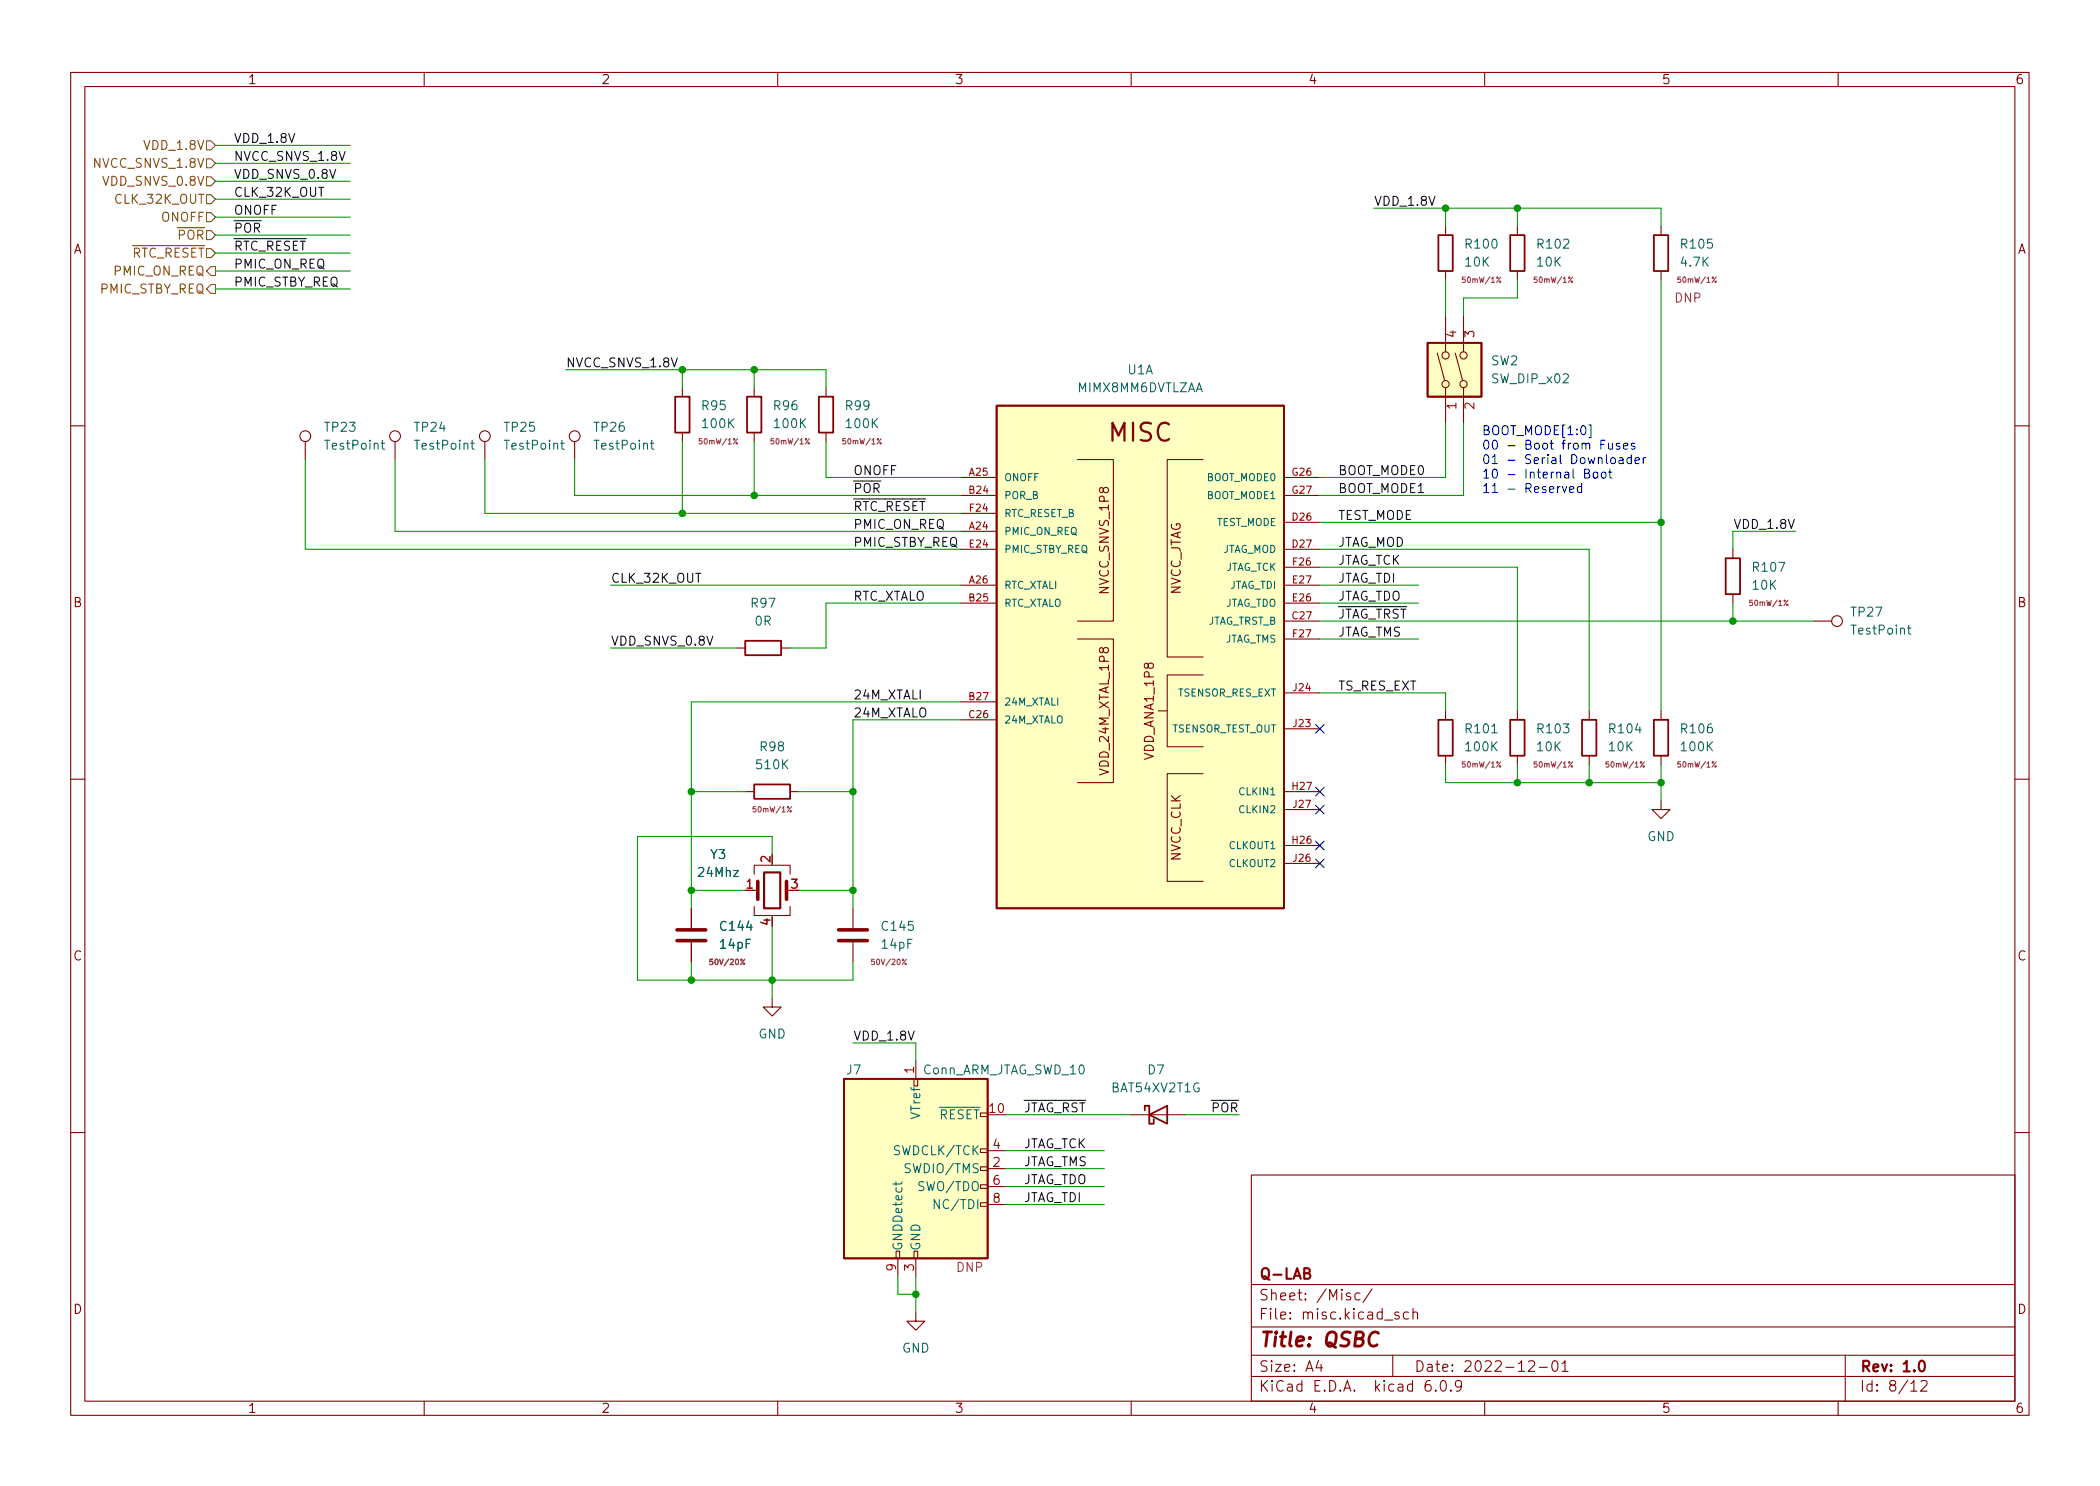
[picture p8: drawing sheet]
<svg xmlns="http://www.w3.org/2000/svg" width="297mm" height="210mm" viewBox="0 0 297 210" stroke-linecap="round" stroke-linejoin="round" font-family="sans-serif">
<g fill="none" stroke="#840000" stroke-width=".15">
<path d="M10 10.2h277v190.1h-277zM12 12.2h273v186.1h-273zM60 10.2v2M110 10.2v2M160 10.2v2M210 10.2v2M260 10.2v2M204.5 32v1.3M204.5 38.3v1.3M214.6 32v1.3M214.6 38.3v1.3M234.9 32v1.3"/>
<path d="M234.9 38.3v1.3M96.5 54.9v1.2M106.7 54.9v1.2M116.8 54.9v1.2M203.3 50l1 3.8M204.5 44.7v5.1M204.5 54.9v5M205.8 50l1.1 3.8M207 44.7v5.1M207 54.9v5M10 60.2h2M43.2 62.5v2.5"/>
<path d="M55.9 62.5v2.5M68.6 62.5v2.5M81.3 62.5v2.5M96.5 61.2v1.3M106.7 61.2v1.3M116.8 61.2v1.3M135.9 75.2h5.1M135.9 67.6h5.1M135.9 70.1h5.1M135.9 77.7h5.1M135.9 72.6h5.1M152.4 65h5.1v22.9h-5.1"/>
<path d="M170.2 65h-5.1v28h5.1M181.6 67.6h5.1M181.6 70.1h5.1M181.6 73.9h5.1M181.6 77.7h5.1M245.1 77.7v1.3M285 60.2h2M104.1 91.7h1.3M110.5 91.7h1.3M135.9 82.8h5.1M135.9 85.3h5.1M135.9 99.3h5.1"/>
<path d="M152.4 90.4h5.1v20.3h-5.1M170.2 95.5h-5.1v10.2h5.1M181.6 87.9h5.1M181.6 82.8h5.1M181.6 85.3h5.1M181.6 80.3h5.1M181.6 90.4h5.1M181.6 98h5.1M245.1 84.1v1.2M256.5 87.9h2.6M10 110.2h2M105.4 112h1.3"/>
<path d="M111.8 112h1.2M135.9 101.8h5.1M163.8 100.6h1.3M170.2 109.5h-5.1v15.2h5.1M181.6 112h5.1M181.6 119.6h5.1M181.6 103.1h5.1M181.6 114.5h5.1M204.5 100.6v1.2M204.5 106.9v1.3M214.6 100.6v1.2M214.6 106.9v1.3"/>
<path d="M224.8 100.6v1.2M224.8 106.9v1.3M234.9 113.3v1.2h1.3l-1.3 1.3-1.2-1.3h1.2M234.9 100.6v1.2M234.9 106.9v1.3M285 110.2h2M97.8 128.5v2.8M97.8 133.3v2.8M106.7 128.3v1.2h5.1v-1.2M106.7 123.7v-1.3h5.1v1.3M106.7 126h.5M111.3 126h.5"/>
<path d="M120.6 128.5v2.8M120.6 133.3v2.8M181.6 122.2h5.1M109.2 141.2v1.3h1.3l-1.3 1.3-1.3-1.3h1.3M129.3 152.6h.5v1.1h-.5zM129.5 150.1v2.5M160 157.7h7.6M10 160.2h2M126.7 177h.6v1h-.6zM127 178v2.6M129.3 177h.5v1h-.5zM129.5 178v2.6"/>
<path d="M138.7 162.6h1v.5h-1zM138.7 167.6h1v.5h-1zM138.7 165.1h1v.5h-1zM138.7 170.2h1v.5h-1zM139.7 165.3h2.5M139.7 162.8h2.5M139.7 167.9h2.5M139.7 170.4h2.5M177 166.3h108v32h-108zM285 160.2h2M60 198.3v2M110 198.3v2"/>
<path d="M129.5 185.7v1.2h1.3l-1.3 1.3-1.2-1.3h1.2M160 198.3v2M177 194.8h108M177 191.8h108M177 187.8h108M177 181.8h108M186.5 192.5l-.4 1h1M186.9 193v1M191 183l-.4-.1-.2 .2 .1 .3 .5 .1 .1 .1-.1 .3h-.1h-.5M192.4 183l-.5-.1-.3 .3v.4l.2 .3h.1h.5M194.1 182.4l-1.3 1.9M197 191.8v3"/>
<path d="M197.9 185.7l-.4-.1-.2 .2 .1 .3 .5 .1v.1v.3h-.2h-.4M199.2 185.7l-.4-.1-.3 .3v.4l.1 .3h.2h.4M199.9 185.8a.37 .37 0 0 1 .6 0v.8M199.9 185.1v1.5M202.3 195.3a.59 .59 0 0 0-.7 .7v.5l.1 .3h.4l.3-.1v-.5l-.1-.2-.4-.1-.3 .3M203.1 196.7v.1h-.1l.1-.1v.1M203.9 195.4a.36 .36 0 0 1 .6 .2 .77 .77 0 0 1-.4 1.2 1 1 0 0 1-.2-1.4zM205.2 196.7l.1 .1h-.1h-.1l.1-.1v.1M206.7 196l-.3 .3h-.3l-.2-.3v-.4l.1-.2 .4-.1 .2 .2a.99 .99 0 0 1-.3 1.3h-.3M210 198.3v2M216.2 192.7l.2-.2 .5 .1a.41 .41 0 0 1 .1 .6l-.9 .8h1M217.7 193.5h1.2"/>
<path d="M219.7 192.6a.36 .36 0 0 1 .6 .2 .77 .77 0 0 1-.4 1.2 1 1 0 0 1-.2-1.4zM220.9 193l.5-.5v1.5M220.9 194h.9M260 198.3v2M261 191.8v6.5M270.3 195.8l.4-.5v1.5M270.3 196.8h.9M271.7 195.5l.2-.2 .5 .1a.41 .41 0 0 1 .1 .6l-.8 .8h.9"/>
<circle cx="204.5" cy="50.3" r=".51"/>
<circle cx="204.5" cy="54.4" r=".51"/>
<circle cx="207" cy="50.3" r=".51"/>
<circle cx="207" cy="54.4" r=".51"/>
<circle cx="43.2" cy="61.7" r=".76"/>
<circle cx="55.9" cy="61.7" r=".76"/>
<circle cx="68.6" cy="61.7" r=".76"/>
<circle cx="81.3" cy="61.7" r=".76"/>
<circle cx="259.8" cy="87.9" r=".76"/>
</g>
<path d="M108.1 123.4h2.3v5.1h-2.3zM184.5 180.1h.6a.36 .36 0 0 0 .2-.4 .36 .36 0 0 0-.3-.3h-.5v1.5h.6a.4 .4 0 0 0 .3-.4 .4 .4 0 0 0-.4-.4M271.6 192.6a.36 .36 0 0 1 .6 .2 .77 .77 0 0 1-.4 1.2 1 1 0 0 1-.2-1.4z" fill="none" stroke="#840000" stroke-width=".3"/>
<path d="M195 188.7a.8 .8 0 0 0-.9-.2 .8 .8 0 0 0-.4 .8 .76 .76 0 0 0 .1 .9 .76 .76 0 0 0 .9 .2l.1-.1" fill="none" stroke="#840000" stroke-width=".4"/>
<g fill="none" stroke="#840000" stroke-width=".25">
<path d="M203.5 33.3h2v5h-2zM213.6 33.3h2v5h-2zM233.9 33.3h2.1v5h-2.1zM95.5 56.1h2v5.1h-2zM105.7 56.1h2v5.1h-2zM115.8 56.1h2.1v5.1h-2.1zM141 57.4h40.6v71.1h-40.6zM201.9 48.5h7.6v7.6h-7.6zM244.1 79h2v5.1h-2zM105.4 90.7h5.1v2h-5.1zM106.7 111h5.1v2h-5.1zM203.5 101.8h2v5.1h-2z"/>
<path d="M213.6 101.8h2v5.1h-2zM223.8 101.8h2v5.1h-2zM233.9 101.8h2.1v5.1h-2.1zM119.4 152.6h20.3v25.4h-20.3zM161.9 157.1v-.6h.7v2.5h.6v-.6M162.6 157.7l2.5-1.2v2.5z"/>
</g>
<g fill="none" stroke="#006464" stroke-width=".15">
<path d="M53.9 62.7h.5M54.1 62.3v1.1v.1l.3 .1M66.6 62.7h.5M66.8 62.3v1.1v.1l.3 .1M79.3 62.7h.5M79.5 62.3v1.1v.1l.3 .1M92 62.7h.5M92.2 62.3v1.1v.1l.3 .1M269.8 88.9h.5M270 88.5v1v.2h.3M126.7 167.2v.5M127.6 167.2l-.1 .3h-.1h-1.1"/>
<path d="M132.9 169.7v1.3l-.8-1.3v1.3"/>
</g>
<path d="M95.8 133.1h4M95.8 131.6h4M107.2 124.7v2.5M111.3 124.7v2.5M118.6 133.1h4.1M118.6 131.6h4.1" fill="none" stroke="#840000" stroke-width=".51"/>
<g fill="#ffffc2" stroke="#ffffc2" stroke-width=".14">
<path d="M119.4 152.6h20.3v25.4h-20.3z"/>
<path d="M201.9 48.5h7.6v7.6h-7.6z"/>
<path d="M141 57.4h40.6v71.1h-40.6z"/>
</g>
<path d="M29.2 19.9h.6l.7 .7-.7 .6h-.6zM29.2 32.6h.6l.7 .7-.7 .6h-.6zM29.2 30.1h.6l.7 .6-.7 .7h-.6zM29.2 22.5h.6l.7 .6-.7 .6h-.6zM29.2 27.6h.6l.7 .6-.7 .6h-.6zM29.2 35.2h.6l.7 .6-.7 .6h-.6zM29.2 25h.6l.7 .6-.7 .7h-.6zM29.8 37.7h.7v1.3h-.7l-.6-.7zM29.8 40.3h.7v1.2h-.7l-.6-.6z" fill="none" stroke="#725600" stroke-width=".15"/>
<g fill="none" stroke="#0000c2" stroke-width=".15">
<path d="M221 68.8l.3 .9 .3-.9M222 69.3l.6-.2v-.2l-.4-.1-.2 .2 .1 .6h.5M223.7 68.9l-.3-.1-.3 .3v.3l.1 .2h.5M223.7 68.4v1.3M224.1 67l.6-.1 .1-.2-.1-.3h-.6v1.2h.5l.3-.2a.33 .33 0 0 0-.3-.4M224.7 60.1h.3v1.8h-.3M225.5 66.9l.3-.1 .2 .2v.4l-.2 .2h-.3l-.1-.2v-.4zM226.4 62.9h.5M226.6 66.9l.3-.1 .3 .2v.4l-.3 .2h-.3l-.1-.2v-.4zM227 62.3h-.6v1.3M227.5 62.7l.1 .8 .3 .1 .2-.2M227.5 66.8h.5"/>
<path d="M227.7 66.4v1.1l.1 .1h.2M228 64.8h.3l.2 .2v.4l-.2 .2-.3-.1-.2-.1v-.4zM228.1 62.7v.9M229 64.8h.5l.1 .8M229.1 62.8l-.3-.1-.2 .2 .1 .2 .4 .1v.3h-.5M229.6 65.1h-.4a.25 .25 0 0 0-.2 .3 .25 .25 0 0 0 .2 .2l.4-.1M229.6 63.1l.6-.1v-.2l-.4-.1-.2 .2 .1 .6h.5M230.7 64.8h-.3l-.3 .2v.4l.1 .1h.5M230.7 64.3v1.3M231.2 62.8l-.3-.1-.2 .2 .1 .2 .4 .1v.3h-.5M231.3 65.2l.6-.1-.1-.3h-.3l-.2 .1v.6h.5M232.4 64.8v.8"/>
<path d="M232.8 64.8h-.3l-.1 .2"/>
</g>
<g fill="none" stroke="#009600" stroke-width=".15">
<path d="M30.5 20.6h19M30.5 33.3h19M30.5 30.7h19M30.5 28.2h19M30.5 25.6h19M30.5 23.1h19M30.5 35.8h19M30.5 38.3h19M194.3 29.5h40.6v2.5M204.5 29.5v2.5M204.5 39.6v5.1M214.6 29.5v2.5"/>
<path d="M214.6 39.6v2.6h-7.6v2.5M234.9 39.6v61M30.5 40.9h19M80 52.3h36.8v2.6M96.5 52.3v2.6M106.7 52.3v2.6M204.5 59.9v7.7h-17.8M207 59.9v10.2h-20.3M43.2 65v12.7h92.7M55.9 65v10.2h80M68.6 65v7.6h67.3M81.3 65v5.1h54.6"/>
<path d="M96.5 62.5v10.1M106.7 62.5v7.6M116.8 62.5v5.1h19.1M186.7 73.9h48.2M186.7 77.7h38.1v22.9M254 75.2h-8.9v2.5M86.4 82.8h49.5M86.4 91.7h17.7M135.9 85.3h-19.1v6.4h-5M135.9 99.3h-38.1v29.2M186.7 87.9h69.8M186.7 82.8h14"/>
<path d="M186.7 98h17.8v2.6M186.7 80.3h27.9v20.3M186.7 85.3h14M186.7 90.4h14M245.1 85.3v2.6M97.8 112h7.6M113 112h7.6M135.9 101.8h-15.3v26.7M204.5 108.2v2.5h30.4M214.6 108.2v2.5M224.8 108.2v2.5M234.9 108.2v5.1"/>
<path d="M97.8 126h7.6M97.8 136.1v2.6M109.2 120.9v-2.5h-19v20.3h30.4v-2.6M109.2 131.1v10.1M113 126h7.6M120.6 147.6h8.9v2.5M142.2 157.7h17.8M167.6 157.7h7.7M142.2 162.8h14M142.2 165.3h14M142.2 167.9h14M142.2 170.4h14"/>
<path d="M127 180.6v2.5h2.5M129.5 180.6v5.1"/>
</g>
<path d="M186.1 119l1.2 1.2M186.1 113.9l1.2 1.3M186.1 111.4l1.2 1.2M186.1 102.5l1.2 1.2M187.3 119l-1.2 1.2M187.3 113.9l-1.2 1.3M187.3 111.4l-1.2 1.2M187.3 102.5l-1.2 1.2M186.1 121.6l1.2 1.2M187.3 121.6l-1.2 1.2" fill="none" stroke="#000084" stroke-width=".15"/>
<g fill="#009600" stroke="#009600" stroke-width=".15">
<circle cx="234.9" cy="110.7" r=".46"/>
<circle cx="224.8" cy="110.7" r=".46"/>
<circle cx="214.6" cy="110.7" r=".46"/>
<circle cx="109.2" cy="138.7" r=".46"/>
<circle cx="97.8" cy="138.7" r=".46"/>
<circle cx="120.6" cy="126" r=".46"/>
<circle cx="120.6" cy="112" r=".46"/>
<circle cx="129.5" cy="183.1" r=".46"/>
<circle cx="97.8" cy="126" r=".46"/>
<circle cx="106.7" cy="52.3" r=".46"/>
<circle cx="97.8" cy="112" r=".46"/>
<circle cx="106.7" cy="70.1" r=".46"/>
<circle cx="96.5" cy="72.6" r=".46"/>
<circle cx="96.5" cy="52.3" r=".46"/>
<circle cx="214.6" cy="29.5" r=".46"/>
<circle cx="204.5" cy="29.5" r=".46"/>
<circle cx="234.9" cy="73.9" r=".46"/>
<circle cx="245.1" cy="87.9" r=".46"/>
</g>
<text font-size="3.5" fill="#840000" x="156.9" y="62.5">MISC</text>
<text font-size="2.8" fill="#840000" x="178" y="190.6">Title: QSBC</text>
<g font-size="2.1" fill="#840000">
<text x="178" y="184">Sheet: /Misc/</text>
<text x="178" y="181">Q-LAB</text>
<text x="178" y="186.7">File: misc.kicad_sch</text>
<text x="178" y="196.9">KiCad E.D.A. kicad 6.0.9</text>
<text x="178" y="194.1">Size: A4</text>
<text x="200" y="194.1">Date: 2022-12-01</text>
<text x="263" y="194.1">Rev: 1.0</text>
<text x="263" y="196.9">Id: 8/12</text>
</g>
<g font-size="1.8" fill="#840000">
<text x="35" y="11.9">1</text>
<text x="85" y="11.9">2</text>
<text x="135" y="11.9">3</text>
<text x="185" y="11.9">4</text>
<text x="235" y="11.9">5</text>
<text x="285" y="11.9">6</text>
<text x="10.3" y="35.9">A</text>
<text x="285.3" y="35.9">A</text>
<text x="156.8" y="83.9" transform="rotate(-90 156.8 83.9)">NVCC_SNVS_1P8</text>
<text x="10.3" y="85.9">B</text>
<text x="167" y="84.3" transform="rotate(-90 167 84.3)">NVCC_JTAG</text>
<text x="285.3" y="85.9">B</text>
<text x="163.2" y="107.4" transform="rotate(-90 163.2 107.4)">VDD_ANA1_1P8</text>
<text x="156.8" y="109.5" transform="rotate(-90 156.8 109.5)">VDD_24M_XTAL_1P8</text>
<text x="167" y="121.9" transform="rotate(-90 167 121.9)">NVCC_CLK</text>
<text x="10.3" y="135.9">C</text>
<text x="285.3" y="135.9">C</text>
<text x="10.3" y="185.9">D</text>
<text x="285.3" y="185.9">D</text>
<text x="35" y="199.9">1</text>
<text x="85" y="199.9">2</text>
<text x="135" y="199.9">3</text>
<text x="185" y="199.9">4</text>
<text x="235" y="199.9">5</text>
<text x="285" y="199.9">6</text>
</g>
<g font-size="1.8" fill="#725600">
<text x="13.6" y="23.7">NVCC_SNVS_1.8V</text>
<text x="20.7" y="21.2">VDD_1.8V</text>
<text x="14.9" y="26.3">VDD_SNVS_0.8V</text>
<text x="16.4" y="28.8">CLK_32K_OUT</text>
<text x="22.8" y="31.4">ONOFF</text>
<text x="23.8" y="33.9">~{POR}</text>
<text x="14.1" y="41.5">PMIC_STBY_REQ</text>
<text x="16.1" y="39">PMIC_ON_REQ</text>
<text x="17.1" y="36.4">~{RTC_RESET}</text>
</g>
<g font-size="1.8" fill="#0f0f0f">
<text x="33" y="20.2">VDD_1.8V</text>
<text x="33" y="22.8">NVCC_SNVS_1.8V</text>
<text x="33" y="27.8">CLK_32K_OUT</text>
<text x="33" y="25.3">VDD_SNVS_0.8V</text>
<text x="194.3" y="29.1">VDD_1.8V</text>
<text x="33" y="30.4">ONOFF</text>
<text x="33" y="35.5">~{RTC_RESET}</text>
<text x="33" y="32.9">~{POR}</text>
<text x="33" y="38">PMIC_ON_REQ</text>
<text x="33" y="40.5">PMIC_STBY_REQ</text>
<text x="80" y="52">NVCC_SNVS_1.8V</text>
<text x="120.6" y="67.2">ONOFF</text>
<text x="120.6" y="69.7">~{POR}</text>
<text x="189.2" y="67.2">BOOT_MODE0</text>
<text x="189.2" y="69.7">BOOT_MODE1</text>
<text x="120.6" y="72.3">~{RTC_RESET}</text>
<text x="120.6" y="77.4">PMIC_STBY_REQ</text>
<text x="120.6" y="74.8">PMIC_ON_REQ</text>
<text x="189.2" y="73.6">TEST_MODE</text>
<text x="189.2" y="77.4">JTAG_MOD</text>
<text x="245.6" y="74.8">VDD_1.8V</text>
<text x="86.4" y="82.4">CLK_32K_OUT</text>
<text x="189.2" y="79.9">JTAG_TCK</text>
<text x="189.2" y="82.4">JTAG_TDI</text>
<text x="120.6" y="85">RTC_XTALO</text>
<text x="189.2" y="85">JTAG_TDO</text>
<text x="189.2" y="87.5">~{JTAG_TRST}</text>
<text x="86.4" y="91.3">VDD_SNVS_0.8V</text>
<text x="189.2" y="90.1">JTAG_TMS</text>
<text x="120.6" y="99">24M_XTALI</text>
<text x="120.6" y="101.5">24M_XTALO</text>
<text x="189.2" y="97.7">TS_RES_EXT</text>
<text x="120.6" y="147.2">VDD_1.8V</text>
<text x="144.8" y="157.4">~{JTAG_RST}</text>
<text x="170.1" y="157.4">~{POR}</text>
<text x="144.8" y="165">JTAG_TMS</text>
<text x="144.8" y="162.5">JTAG_TCK</text>
<text x="144.8" y="167.5">JTAG_TDO</text>
<text x="144.8" y="170.1">JTAG_TDI</text>
</g>
<g font-size="1.8" fill="#006464">
<text x="207.4" y="35.2">R100</text>
<text x="217.6" y="35.2">R102</text>
<text x="237.9" y="35.2">R105</text>
<text x="207.3" y="37.7">10K</text>
<text x="217.5" y="37.7">10K</text>
<text x="237.8" y="37.7">4.7K</text>
<text x="159.5" y="53">U1A</text>
<text x="210.9" y="51.7">SW2</text>
<text x="99.4" y="58">R95</text>
<text x="109.5" y="58">R96</text>
<text x="119.7" y="58">R99</text>
<text x="152.4" y="55.5">MIMX8MM6DVTLZAA</text>
<text x="211.1" y="54.2">SW_DIP_x02</text>
<text x="46" y="61.1">TP23</text>
<text x="46.1" y="63.6">TestPoint</text>
<text x="58.7" y="61.1">TP24</text>
<text x="58.8" y="63.6">TestPoint</text>
<text x="71.4" y="61.1">TP25</text>
<text x="71.5" y="63.6">TestPoint</text>
<text x="84.1" y="61.1">TP26</text>
<text x="84.2" y="63.6">TestPoint</text>
<text x="99.5" y="60.6">100K</text>
<text x="109.6" y="60.6">100K</text>
<text x="119.8" y="60.6">100K</text>
<text x="248" y="83.4">10K</text>
<text x="248.1" y="80.9">R107</text>
<text x="106.3" y="86">R97</text>
<text x="106.8" y="88.5">0R</text>
<text x="261.9" y="87.2">TP27</text>
<text x="262" y="89.8">TestPoint</text>
<text x="107.6" y="106.3">R98</text>
<text x="207.4" y="103.8">R101</text>
<text x="207.4" y="106.3">100K</text>
<text x="217.5" y="106.3">10K</text>
<text x="217.6" y="103.8">R103</text>
<text x="227.6" y="106.3">10K</text>
<text x="227.7" y="103.8">R104</text>
<text x="237.9" y="103.8">R106</text>
<text x="237.9" y="106.3">100K</text>
<text x="107.1" y="108.8">510K</text>
<text x="233" y="119">GND</text>
<text x="98.9" y="124.1">24Mhz</text>
<text x="100.5" y="121.5">Y3</text>
<text x="102" y="131.7">C144</text>
<text x="124.9" y="131.7">C145</text>
<text x="101.9" y="134.2">14pF</text>
<text x="124.8" y="134.2">14pF</text>
<text x="107.3" y="146.9">GND</text>
<text x="119.8" y="152">J7</text>
<text x="130.4" y="152">Conn_ARM_JTAG_SWD_10</text>
<text x="157.3" y="154.6">BAT54XV2T1G</text>
<text x="162.4" y="152">D7</text>
<text x="130.2" y="158.2" transform="rotate(-90 130.2 158.2)">VTref</text>
<text x="131.4" y="158.4">~{RESET}</text>
<text x="126.8" y="163.4">SWDCLK/TCK</text>
<text x="128.5" y="166">SWDIO/TMS</text>
<text x="130.2" y="168.5">SWO/TDO</text>
<text x="132.8" y="171.1">NC/TDI</text>
<text x="127.6" y="177" transform="rotate(-90 127.6 177)">GNDDetect</text>
<text x="130.2" y="177" transform="rotate(-90 130.2 177)">GND</text>
<text x="127.6" y="191.4">GND</text>
</g>
<g font-size="1.8" fill="#a90000">
<text x="206" y="47.7" transform="rotate(-90 206 47.7)">4</text>
<text x="208.5" y="47.7" transform="rotate(-90 208.5 47.7)">3</text>
<text x="206" y="57.9" transform="rotate(-90 206 57.9)">1</text>
<text x="208.5" y="57.9" transform="rotate(-90 208.5 57.9)">2</text>
<text x="105.6" y="125.7">1</text>
<text x="109" y="122" transform="rotate(-90 109 122)">2</text>
<text x="111.9" y="125.7">3</text>
<text x="109" y="130.9" transform="rotate(-90 109 130.9)">4</text>
<text x="129.3" y="151.9" transform="rotate(-90 129.3 151.9)">1</text>
<text x="140" y="157.5">10</text>
<text x="140.5" y="165.1">2</text>
<text x="140.5" y="162.6">4</text>
<text x="140.5" y="167.6">6</text>
<text x="140.5" y="170.2">8</text>
<text x="126.7" y="179.8" transform="rotate(-90 126.7 179.8)">9</text>
<text x="129.3" y="179.8" transform="rotate(-90 129.3 179.8)">3</text>
</g>
<g font-size="1.8" fill="#840084">
<text x="236.9" y="42.8">DNP</text>
<text x="135.3" y="180">DNP</text>
</g>
<g font-size="1.8" fill="#0000c2">
<text x="209.5" y="61.6">BOOT_MODE[1:0]</text>
<text x="209.5" y="63.6">00 - Boot from Fuses</text>
<text x="209.5" y="65.7">01 - Serial Downloader</text>
<text x="209.5" y="67.7">10 - Internal Boot</text>
<text x="209.5" y="69.7">11 - Reserved</text>
</g>
<g font-size="1.4" fill="#a90000">
<text x="137.1" y="67.3">A25</text>
<text x="137.1" y="69.8">B24</text>
<text x="182.8" y="67.3">G26</text>
<text x="182.8" y="69.8">G27</text>
<text x="137.1" y="74.9">A24</text>
<text x="137.2" y="77.5">E24</text>
<text x="137.2" y="72.4">F24</text>
<text x="182.9" y="73.7">D26</text>
<text x="182.9" y="77.5">D27</text>
<text x="137.1" y="82.5">A26</text>
<text x="182.9" y="82.5">E27</text>
<text x="182.9" y="80">F26</text>
<text x="137.1" y="85.1">B25</text>
<text x="182.9" y="87.6">C27</text>
<text x="182.9" y="85.1">E26</text>
<text x="182.9" y="90.2">F27</text>
<text x="137.1" y="99.1">B27</text>
<text x="137.1" y="101.6">C26</text>
<text x="183" y="97.8">J24</text>
<text x="183" y="102.9">J23</text>
<text x="182.9" y="111.8">H27</text>
<text x="182.9" y="119.4">H26</text>
<text x="183" y="114.3">J27</text>
<text x="183" y="121.9">J26</text>
</g>
<g font-size="1.4" fill="#006464">
<text x="142" y="68.1">ONOFF</text>
<text x="142" y="70.6">POR_B</text>
<text x="170.7" y="68.1">BOOT_MODE0</text>
<text x="170.7" y="70.6">BOOT_MODE1</text>
<text x="142" y="75.7">PMIC_ON_REQ</text>
<text x="142" y="73.1">RTC_RESET_B</text>
<text x="171.9" y="74.4">TEST_MODE</text>
<text x="142" y="83.3">RTC_XTALI</text>
<text x="142" y="78.2">PMIC_STBY_REQ</text>
<text x="172.7" y="78.2">JTAG_MOD</text>
<text x="173.1" y="80.8">JTAG_TCK</text>
<text x="173.8" y="83.3">JTAG_TDI</text>
<text x="142" y="85.8">RTC_XTALO</text>
<text x="170.5" y="88.4">JTAG_TRST_B</text>
<text x="173" y="85.8">JTAG_TDO</text>
<text x="173" y="90.9">JTAG_TMS</text>
<text x="142" y="99.8">24M_XTALI</text>
<text x="166.5" y="98.5">TSENSOR_RES_EXT</text>
<text x="142" y="102.4">24M_XTALO</text>
<text x="165.6" y="103.6">TSENSOR_TEST_OUT</text>
<text x="175.5" y="112.5">CLKIN1</text>
<text x="175.5" y="115.1">CLKIN2</text>
<text x="173.9" y="120.1">CLKOUT1</text>
<text x="173.9" y="122.7">CLKOUT2</text>
</g>
<g font-size="1.1" fill="#840084">
<text x="207.1" y="40">50mW/1%</text>
<text x="217.2" y="40">50mW/1%</text>
<text x="237.6" y="40">50mW/1%</text>
<text x="99.1" y="62.9">50mW/1%</text>
<text x="109.3" y="62.9">50mW/1%</text>
<text x="119.4" y="62.9">50mW/1%</text>
<text x="247.7" y="85.7">50mW/1%</text>
<text x="207.1" y="108.6">50mW/1%</text>
<text x="217.2" y="108.6">50mW/1%</text>
<text x="227.4" y="108.6">50mW/1%</text>
<text x="237.6" y="108.6">50mW/1%</text>
<text x="106.7" y="114.9">50mW/1%</text>
<text x="100.7" y="136.5">50V/20%</text>
<text x="123.6" y="136.5">50V/20%</text>
</g>
</svg>
